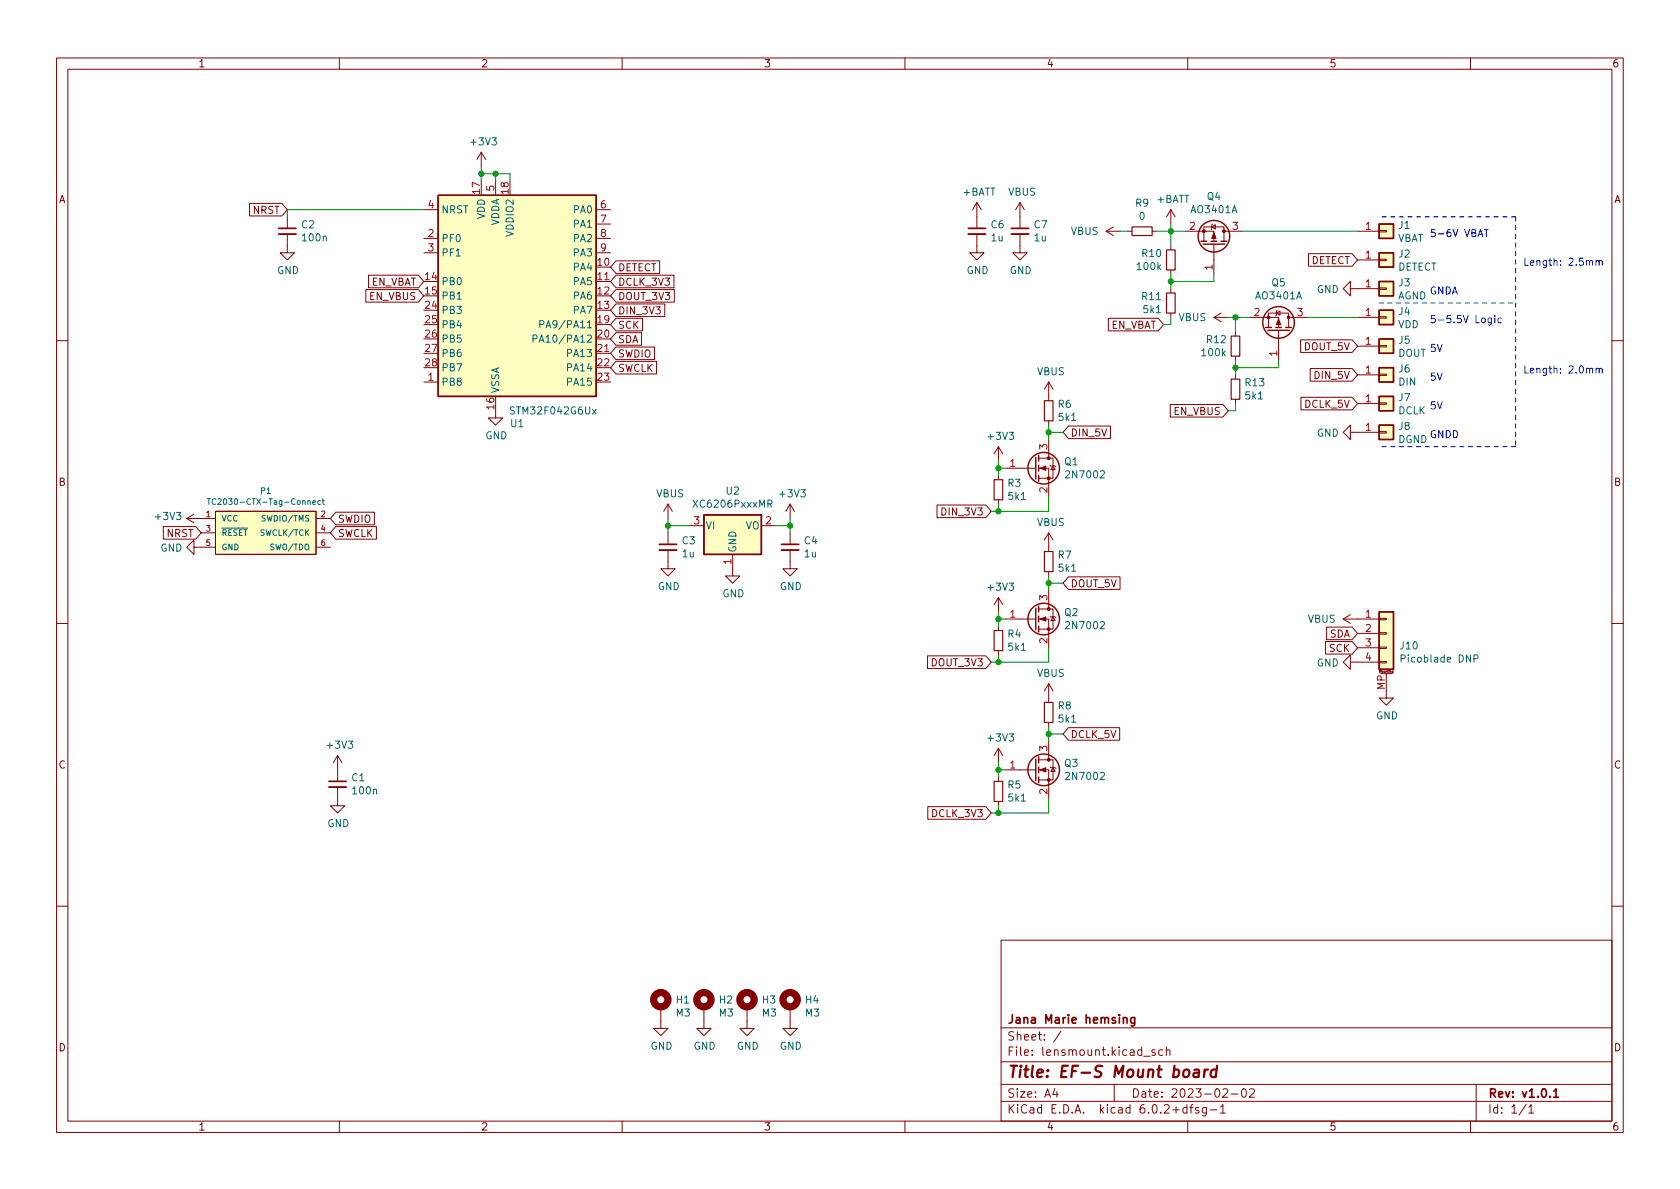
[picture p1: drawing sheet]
<svg xmlns="http://www.w3.org/2000/svg" width="297mm" height="210mm" viewBox="0 0 297 210" stroke-linecap="round" stroke-linejoin="round" font-family="sans-serif">
<g fill="none" stroke="#840000" stroke-width=".18">
<path d="M10 10.2h277v190.1h-277zM12 12.2h273v186.1h-273zM60 10.2v2M110 10.2v2M160 10.2v2M210 10.2v2M260 10.2v2M44.1 36h5.7l1 1.1-1 1.1h-5.7zM50.8 38.3v2.1M74.9 37.1h2.6M85.1 26.9l-.8 1.3M85.1 26.9v2.6"/>
<path d="M85.1 26.9l.8 1.3M87.6 32v2.5M105.4 37.1h2.5M105.4 39.6h2.5M172.7 35.8l-.7 1.3M172.7 35.8v4.6M172.7 35.8l.8 1.3M180.3 35.8v4.6M180.3 35.8l-.7 1.3M180.3 35.8l.8 1.3M207 37.1v2.5M207 37.1l-.8 1.2"/>
<path d="M207 37.1l.8 1.2M214.4 39.6l-.2 .1v.8l-.1 .1M50.8 41.4v3.3h1.3l-1.3 1.3-1.3-1.3h1.3M64.7 51.2h9.3l.9 1.1-.9 1.1h-9.3zM65.2 48.7h8.8l.9 1.1-.9 1.1h-8.8zM74.9 42.2h2.6M74.9 44.7h2.6M105.4 49.8h2.5M105.4 42.2h2.5M105.4 44.7h2.5M108.9 48.7h10.3v2.2h-10.3l-1-1.1zM108.9 51.2h10.3v2.2h-10.3l-1-1.1z"/>
<path d="M108.9 46.1h7.7v2.2h-7.7l-1-1.1zM108.9 53.7h8.6v2.3h-8.6l-1-1.1zM108.9 56.3h4.7v2.2h-4.7l-1-1.1zM108.9 58.8h4.5v2.2h-4.5l-1-1.1zM172.7 41.4v3.3h1.3l-1.3 1.3-1.3-1.3h1.3M180.3 41.4v3.3h1.3l-1.3 1.3-1.2-1.3h1.2M195.6 40.9h2.5M195.6 40.9l1.2 .8M196 56.3h8.8l.9 1.1-.9 1.1h-8.8zM196.8 40.1l-1.2 .8M199.4 40.9h.8M203.7 40.9h.8"/>
<path d="M207 43.4v.8M207 47.7v.8M207 51v.8M207 55.4v.7M209.5 40.9h5.1v1.8M212.9 42.7v-2.6h3.5v2.6M214.2 40.1l.7-.4v.8zM214.6 56.1l1.3 .8M214.6 56.1h2.6M214.6 43.2v5.3M215.9 55.4l-1.3 .7M216.4 40.9h3.3"/>
<path d="M218.4 58.7v.7M221 56.1h5.1v1.8M224.3 57.9v-2.5h3.5v2.5M225.7 55.4l.6-.4v.7zM225.8 54.9l-.1 .1v.7l-.1 .2M226.1 58.4v5.3M227.8 56.1h3.3M231.4 44.9h7.7l.9 1.1-.9 1.1h-7.7zM238.8 51v-1.2l-1.3 1.2 1.3 1.3v-1.3h5M240 56.1h3.8M240 40.9h3.8M240 46h3.8"/>
<path d="M243.8 50.9h1.3v.3h-1.3zM243.8 40.8h1.3v.2h-1.3zM243.8 45.8h1.3v.3h-1.3zM243.8 56h1.3v.3h-1.3zM10 60.2h2M74.9 67.6h2.6M87.6 72.6v1.3h1.3l-1.3 1.3-1.2-1.3h1.2M105.4 62.5h2.5M108.9 63.9h7.2v2.2h-7.2l-1-1.1zM108.9 61.4h6.8v2.2h-6.8l-1-1.1zM176.5 79v2.5M176.5 79l-.7 1.3"/>
<path d="M176.5 79l.8 1.3M185.4 67.6v3.3M185.4 74.4v.8M185.4 77.7v3.3M185.4 67.6l-.7 1.2M185.4 67.6l.8 1.2M188.9 75.3h7.4v2.3h-7.4l-.9-1.2zM206.9 71.5h9.3l1 1.1-1 1.1h-9.3zM218.4 63v.7M218.4 66.3v.8M218.4 70.6v.8M230 60.1h9.1l.9 1.1-.9 1.1h-9.1z"/>
<path d="M230 70.3h9.1l.9 1.1-.9 1.1h-9.1zM231.7 65.2h7.4l.9 1.1-.9 1.1h-7.4zM238.8 76.4v-1.2l-1.3 1.2 1.3 1.3v-1.3h5M240 66.3h3.8M240 71.4h3.8M240 61.2h3.8M243.8 76.3h1.3v.3h-1.3zM243.8 66.2h1.3v.2h-1.3zM243.8 71.2h1.3v.3h-1.3zM243.8 61.1h1.3v.2h-1.3zM285 60.2h2M28.9 93.1h5.7l1 1.1-1 1.1h-5.7z"/>
<path d="M33 91.7l1.3 .8M33 91.7h5.1M34.3 96.8v-1.3l-1.3 1.3 1.3 1.2v-1.2h3.8M34.3 90.9l-1.3 .8M35.6 94.2h2.5M38.1 90.4h17.8v7.6h-17.8zM55.9 91.7h2.5M55.9 94.2h2.5M55.9 96.8h2.5M59.4 93.1h7.2v2.2h-7.2l-1-1.1zM59.4 90.6h6.8v2.2h-6.8l-1-1.1zM118.1 97.3v3.3h1.3l-1.3 1.2-1.3-1.2h1.3"/>
<path d="M118.1 89.1l-.8 1.3M118.1 89.1v2.6M118.1 94.2v2.1M118.1 89.1l.8 1.3M121.9 93h2.6M129.5 98v3.8h1.3l-1.3 1.3-1.2-1.3h1.2M134.6 93h2.6M139.7 97.3v3.3h1.3l-1.3 1.2-1.3-1.2h1.3M139.7 89.1l-.8 1.3M139.7 89.1v2.6M139.7 94.2v2.1M139.7 89.1l.8 1.3"/>
<path d="M165.7 89.3h8.6l1 1.1-1 1.1h-8.6zM176.5 84.1v.7M176.5 88.4v.7M177.8 82.8h5.3M183.6 82.8h1.8v5.1M183.6 81h2.6v3.6h-2.6M185.4 94.2v3.3M185.4 94.2l-.7 1.3M185.4 94.2l.8 1.3M185.7 82.3l.1 .1h.8l.1 .1M186.2 82.4l.4 .7h-.8zM10 110.2h2"/>
<path d="M164 116h10.3l1 1.1-1 1.1h-10.3zM176.5 105.7v2.5M176.5 110.7v.8M176.5 115.1v.7M176.5 105.7l-.7 1.2M176.5 105.7l.8 1.2M177.8 109.5h5.3M183.6 109.5h1.8v5M183.6 107.7h2.6v3.5h-2.6M185.4 101.1v.7M185.4 104.4v3.3M185.7 109l.1 .1h.8l.1 .1"/>
<path d="M186.2 109.1l.4 .6h-.8zM188.9 102h9.1v2.2h-9.1l-.9-1.1zM234.4 113.4h4.7l.9 1.1-.9 1.2h-4.7zM234.6 110.9h4.5l.9 1.1-.9 1.1h-4.5zM237.5 109.5l1.3 .7M237.5 109.5h6.3M238.8 117.1v-1.3l-1.3 1.3 1.3 1.3v-1.3h5M238.8 108.7l-1.3 .8M240 112h3.8M240 114.5h3.8M243.8 117h1.3v.2h-1.3zM243.8 114.4h1.3v.3h-1.3z"/>
<path d="M243.8 111.9h1.3v.2h-1.3zM243.8 109.3h1.3v.3h-1.3zM244.1 119.1h2M245.1 119.1v4.3h1.3l-1.3 1.3-1.3-1.3h1.3M246.3 118.7v.3h-.2M246.3 118.7h-.2l.1 .2h.1M285 110.2h2M59.7 139.2v3.3h1.3l-1.3 1.3-1.3-1.3h1.3M59.7 133.6v4.6M59.7 133.6l-.8 1.3M59.7 133.6l.8 1.3M176.5 132.3l-.7 1.3"/>
<path d="M176.5 132.3v2.6M176.5 137.4v.8M176.5 132.3l.8 1.3M177.8 136.1h5.3M183.6 136.1h1.8v5.1M183.6 134.4h2.6v3.5h-2.6M185.4 120.9v3.3M185.4 127.8v.7M185.4 131.1v3.3M185.4 120.9l-.7 1.3M185.4 120.9l.8 1.3M185.7 135.6l.1 .2h.8l.1 .1"/>
<path d="M186.2 135.8l.4 .6h-.8zM188.9 128.7h9.1v2.2h-9.1l-.9-1.1zM164 142.6h10.3l1 1.2-1 1.1h-10.3zM176.5 141.7v.8M10 160.2h2M116.8 178v3.9h1.3l-1.3 1.2-1.2-1.2h1.2M124.5 178v3.9h1.2l-1.2 1.2-1.3-1.2h1.3M132.1 178v3.9h1.2l-1.2 1.2-1.3-1.2h1.3M139.7 178v3.9h1.3l-1.3 1.2-1.3-1.2h1.3M177 166.3h108v32h-108zM285 160.2h2M60 198.3v2"/>
<path d="M110 198.3v2M160 198.3v2M177 194.8h108M177 191.8h108M177 187.8h108M177 181.8h108M186.5 192.5l-.4 1h1M186.9 193v1M187.6 182.4l-1.3 1.9M197 191.8v3M202.2 186.8h1.2M204.2 185.7l-.3-.1-.3 .2 .1 .3 .5 .1v.4h-.6"/>
<path d="M205.6 185.7l-.5-.1-.2 .3v.4l.1 .3h.6M206.2 185.8l.2-.2 .4 .1 .1 .9M206.2 185.1v1.5M209.9 195.9l-.5-.1-.3 .3v.4l.2 .3h.6M209.9 195.3v1.5M210 198.3v2M210.4 195.8h.5M210.9 195.3l-.3 .2v1.3M211.9 195.9l-.3-.1-.2 .2v.3l.5 .1v.4h-.5M213.3 195.8v1.2l-.3 .3h-.4M213.3 195.9l-.4-.1-.3 .3v.4l.1 .3h.6M214 196.3h1.1"/>
<path d="M215.8 195.8l.4-.5v1.5M215.8 196.8h.8M216.2 192.7l.6-.2 .2 .2 .1 .3-1 1h1M217.7 193.5h1.2M219.7 192.6l.2-.1a.81 .81 0 0 1 .5 .7 .81 .81 0 0 1-.3 .8h-.1a.81 .81 0 0 1-.6-.6 .81 .81 0 0 1 .3-.8zM220.9 192.7l.6-.2 .2 .2 .1 .3-.9 1h.9M260 198.3v2M261 191.8v6.5M269.9 195.3l-1.3 1.9M270.3 195.8l.4-.5v1.5M270.3 196.8h.9"/>
</g>
<path d="M49.3 40.4h3M171.2 40.4h3M178.8 40.4h3.1M116.6 96.3h3M138.2 96.3h3M58.2 138.2h3M198.6 179.9v1M200.6 179.9v1.2l-.3 .3h-.3M198.6 180.1l.2-.2 .4 .1 .1 .9M200.6 180l-.4-.1-.3 .3v.4l.2 .3h.5M274.7 193l.4-.5v1.5M274.7 194h.9" fill="none" stroke="#840000" stroke-width=".3"/>
<path d="M211.2 189.2l.2-.1 .6 .1-.1 1.3M212 189.6l-.7 .1a.4 .4 0 0 0-.3 .3 .4 .4 0 0 0 .2 .5l.7-.1M213 189.1l-.2 1.4M213.6 189.1l-.4 .1-.2 .3M215.1 189.2a.66 .66 0 0 0-1 .3l-.1 .6 .2 .3 .2 .1 .6-.1M215.2 188.5l-.3 2" fill="none" stroke="#840000" stroke-width=".4"/>
<path d="M49.3 41.4h3M171.2 41.4h3M178.8 41.4h3.1M116.6 97.3h3M138.2 97.3h3M58.2 139.2h3" fill="none" stroke="#840000" stroke-width=".33"/>
<path d="M200.2 40.1h3.5v1.6h-3.5zM206.2 51.8h1.6v3.6h-1.6zM206.2 44.2h1.6v3.5h-1.6zM217.7 59.4h1.5v3.6h-1.5zM184.7 70.9h1.5v3.5h-1.5zM217.7 67.1h1.5v3.5h-1.5zM175.8 84.8h1.5v3.6h-1.5zM184.7 97.5h1.5v3.6h-1.5zM175.8 111.5h1.5v3.6h-1.5zM175.8 138.2h1.5v3.5h-1.5zM184.7 124.2h1.5v3.6h-1.5z" fill="none" stroke="#840000" stroke-width=".2"/>
<g fill="#ffffc2" stroke="#ffffc2" stroke-width=".18">
<path d="M77.5 34.5h27.9v35.6h-27.9z"/>
<path d="M38.1 90.4h17.8v7.6h-17.8z"/>
<path d="M243.8 75.2h2.6v2.5h-2.6z"/>
<path d="M243.8 65h2.6v2.6h-2.6z"/>
<path d="M243.8 70.1h2.6v2.5h-2.6z"/>
<path d="M243.8 49.8h2.6v2.5h-2.6z"/>
<path d="M243.8 39.6h2.6v2.6h-2.6z"/>
<path d="M243.8 44.7h2.6v2.5h-2.6z"/>
<path d="M243.8 54.9h2.6v2.5h-2.6z"/>
<path d="M243.8 59.9h2.6v2.6h-2.6z"/>
<path d="M124.5 91.1h10.1v6.9h-10.1z"/>
<path d="M243.8 108.2h2.6v10.2h-2.6z"/>
</g>
<g fill="none" stroke="#840000" stroke-width=".25">
<path d="M77.5 34.5h27.9v35.6h-27.9zM243.8 39.6h2.6v2.6h-2.6zM212.3 42.7h1.1M212.7 43.2h3.8M214.1 42.7h1M215.9 42.7h1M223.8 57.9h1M224.2 58.4h3.8M225.6 57.9h1M227.3 57.9h1M243.8 49.8h2.6v2.5h-2.6zM243.8 44.7h2.6v2.5h-2.6z"/>
<path d="M243.8 54.9h2.6v2.5h-2.6zM243.8 59.9h2.6v2.6h-2.6zM243.8 75.2h2.6v2.5h-2.6zM243.8 65h2.6v2.6h-2.6zM243.8 70.1h2.6v2.5h-2.6zM124.5 91.1h10.1v6.9h-10.1zM183.1 80.9v3.8M183.6 80.5v1M183.6 82.3v1M183.6 84.1v1M183.1 107.6v3.8M183.6 107.2v1"/>
<path d="M183.6 109v1M183.6 110.7v1.1M243.8 108.2h2.6v10.2h-2.6zM183.1 134.2v3.8M183.6 133.9v1M183.6 135.6v1M183.6 137.4v1"/>
<circle cx="214.6" cy="41.8" r="2.79"/>
<circle cx="226.1" cy="57" r="2.79"/>
<circle cx="184.5" cy="82.8" r="2.79"/>
<circle cx="184.5" cy="109.5" r="2.79"/>
<circle cx="184.5" cy="136.1" r="2.79"/>
</g>
<g fill="none" stroke="#006464" stroke-width=".18">
<path d="M94.2 59.9l.6-.1 .2-.1-.1-.3-.7-.2v1.3M95.5 57.4l.6-.1 .1-.2-.1-.3-.6-.1v1.3M36.6 88.2h.6M36.9 88.2v1M38.1 88.3a.45 .45 0 0 0-.6 .4 .45 .45 0 0 0 .6 .4M55.3 88.9l.5-.1-.1-.2-.2-.1-.2 .2 .1 .5h.3M56.7 88.6l-.3-.1-.2 .2 .1 .5h.4M57 88.5h.3M57.1 88.2v.9l.2 .1M135.8 89.1l.6-.1 .1-.1-.1-.4-.6-.1v1.3M136.1 89.1l.4 .6M247.7 116.5l.6-.1 .2-.2-.1-.3-.7-.1v1.3"/>
<path d="M260.6 116.5l.6-.1 .1-.2v-.3l-.7-.1v1.3"/>
</g>
<g fill="#840000" stroke="#840000" stroke-width=".18">
<path d="M226.1 56.4l.3 1h-.7z"/>
<path d="M183.9 136.1l1-.3v.7z"/>
<path d="M214.6 41.1l.4 1.1h-.8z"/>
<path d="M183.9 82.8l1-.4v.8z"/>
<path d="M183.9 109.5l1-.4v.7z"/>
<circle cx="224.3" cy="56.1" r=".25"/>
<circle cx="227.8" cy="56.1" r=".25"/>
<circle cx="185.4" cy="137.9" r=".25"/>
<circle cx="185.4" cy="134.4" r=".25"/>
<circle cx="212.9" cy="40.9" r=".25"/>
<circle cx="216.4" cy="40.9" r=".25"/>
<circle cx="185.4" cy="84.6" r=".25"/>
<circle cx="185.4" cy="81" r=".25"/>
<circle cx="185.4" cy="111.2" r=".25"/>
<circle cx="185.4" cy="107.7" r=".25"/>
</g>
<g fill="none" stroke="#840000" stroke-width="1.3">
<circle cx="116.8" cy="176.8" r="1.27"/>
<circle cx="124.5" cy="176.8" r="1.27"/>
<circle cx="132.1" cy="176.8" r="1.27"/>
<circle cx="139.7" cy="176.8" r="1.27"/>
</g>
<g fill="none" stroke="#0000c2" stroke-width=".18">
<path d="M261.3 41.8l.5-1.2 .4 1.2M262.4 40.6h.7M262.8 40.6v1.2M263.7 56.2v1.1l-.3 .2-.3-.1M263.7 56.3l-.4-.1-.2 .3 .1 .5h.5M264.3 55.8v.1M264.3 56.2v.9M265.4 56.3l-.3-.1-.3 .3 .2 .5h.4M281 46.3l.2-.2h.3l.1 .8M282.2 46.2l.2-.1h.3v.8M282.2 46.1v.8M282.7 46.3l.2-.2h.3l.1 .8"/>
<path d="M281 65.3l.2-.2 .3 .1 .1 .8M282.2 65.2l.2-.1 .3 .1v.8M282.2 65.1v.9M282.7 65.3l.2-.2 .3 .1 .1 .8"/>
</g>
<path d="M268 38.3h-24.2M268 38.3v40.7M243.8 53.6h24.2M268 79h-24.2" fill="none" stroke="#0000c2" stroke-width=".18" stroke-dasharray=".8 .8"/>
<g fill="none" stroke="#009600" stroke-width=".18">
<path d="M74.9 37.1h-24.1v1.2M85.1 30.7h5.1v1.3M85.1 29.5v2.5M87.6 30.7v1.3M207 39.6v3.8M198.1 40.9h1.3M204.5 40.9h5M207 48.5v2.5M207 56.1v1.3h-1.3M214.6 48.5v1.3h-7.6M217.2 56.1h3.8M218.4 56.1v2.6"/>
<path d="M219.7 40.9h20.3M231.1 56.1h8.9M185.4 75.2v2.5M185.4 76.4h2.6M218.4 63.7v2.6M218.4 71.4v1.2h-1.2M226.1 63.7v1.3h-7.7M118.1 91.7v2.5M118.1 93h3.8M137.2 93h2.5M139.7 91.7v2.5M176.5 81.5v2.6"/>
<path d="M176.5 89.1v1.3M176.5 82.8h1.3M185.4 87.9v2.5h-10.1M176.5 108.2v2.5M176.5 115.8v1.3M176.5 109.5h1.3M185.4 114.5v2.6h-10.1M185.4 101.8v2.6M185.4 103.1h2.6M176.5 134.9v2.5M176.5 136.1h1.3M185.4 128.5v2.6"/>
<path d="M185.4 129.8h2.6M176.5 142.5v1.3M185.4 141.2v2.6h-10.1"/>
</g>
<g fill="#009600" stroke="#009600" stroke-width=".18">
<circle cx="185.4" cy="76.4" r=".46"/>
<circle cx="176.5" cy="109.5" r=".46"/>
<circle cx="176.5" cy="82.8" r=".46"/>
<circle cx="139.7" cy="93" r=".46"/>
<circle cx="176.5" cy="90.4" r=".46"/>
<circle cx="118.1" cy="93" r=".46"/>
<circle cx="176.5" cy="136.1" r=".46"/>
<circle cx="185.4" cy="129.8" r=".46"/>
<circle cx="176.5" cy="143.8" r=".46"/>
<circle cx="176.5" cy="117.1" r=".46"/>
<circle cx="218.4" cy="56.1" r=".46"/>
<circle cx="218.4" cy="65" r=".46"/>
<circle cx="207" cy="49.8" r=".46"/>
<circle cx="207" cy="40.9" r=".46"/>
<circle cx="85.1" cy="30.7" r=".46"/>
<circle cx="87.6" cy="30.7" r=".46"/>
<circle cx="185.4" cy="103.1" r=".46"/>
</g>
<text font-size="2.8" fill="#840000" x="178" y="190.6">Title: EF-S Mount board</text>
<g font-size="2.1" fill="#840000">
<text x="178" y="184">Sheet: /</text>
<text x="178" y="181">Jana Marie hemsing</text>
<text x="178" y="186.7">File: lensmount.kicad_sch</text>
<text x="178" y="196.9">KiCad E.D.A. kicad 6.0.2+dfsg-1</text>
<text x="178" y="194.1">Size: A4</text>
<text x="200" y="194.1">Date: 2023-02-02</text>
<text x="263" y="194.1">Rev: v1.0.1</text>
<text x="263" y="196.9">Id: 1/1</text>
</g>
<g font-size="1.8" fill="#840000">
<text x="35" y="11.9">1</text>
<text x="85" y="11.9">2</text>
<text x="135" y="11.9">3</text>
<text x="185" y="11.9">4</text>
<text x="235" y="11.9">5</text>
<text x="285" y="11.9">6</text>
<text x="10.3" y="35.9">A</text>
<text x="285.3" y="35.9">A</text>
<text x="44.7" y="37.8">NRST</text>
<text x="109.2" y="48">DETECT</text>
<text x="231.7" y="46.7">DETECT</text>
<text x="65.3" y="53">EN_VBUS</text>
<text x="65.4" y="50.5">EN_VBAT</text>
<text x="109.2" y="50.5">DCLK_3V3</text>
<text x="109.2" y="53">DOUT_3V3</text>
<text x="109.2" y="55.6">DIN_3V3</text>
<text x="109.2" y="58.1">SCK</text>
<text x="196.2" y="58.1">EN_VBAT</text>
<text x="109.2" y="65.7">SWCLK</text>
<text x="109.2" y="63.2">SWDIO</text>
<text x="109.2" y="60.7">SDA</text>
<text x="230.6" y="61.9">DOUT_5V</text>
<text x="232.6" y="67">DIN_5V</text>
<text x="189.2" y="77.2">DIN_5V</text>
<text x="207.5" y="73.4">EN_VBUS</text>
<text x="230.7" y="72.1">DCLK_5V</text>
<text x="10.3" y="85.9">B</text>
<text x="285.3" y="85.9">B</text>
<text x="29.5" y="95">NRST</text>
<text x="59.7" y="95">SWCLK</text>
<text x="59.7" y="92.4">SWDIO</text>
<text x="166.8" y="91.1">DIN_3V3</text>
<text x="189.2" y="103.8">DOUT_5V</text>
<text x="235" y="112.7">SDA</text>
<text x="164.8" y="117.8">DOUT_3V3</text>
<text x="235" y="115.3">SCK</text>
<text x="189.2" y="130.5">DCLK_5V</text>
<text x="10.3" y="135.9">C</text>
<text x="285.3" y="135.9">C</text>
<text x="164.9" y="144.5">DCLK_3V3</text>
<text x="10.3" y="185.9">D</text>
<text x="285.3" y="185.9">D</text>
<text x="35" y="199.9">1</text>
<text x="85" y="199.9">2</text>
<text x="135" y="199.9">3</text>
<text x="185" y="199.9">4</text>
<text x="235" y="199.9">5</text>
<text x="285" y="199.9">6</text>
</g>
<g font-size="1.8" fill="#006464">
<text x="83.4" y="25.7">+3V3</text>
<text x="170.2" y="34.6">+BATT</text>
<text x="178.3" y="34.6">VBUS</text>
<text x="204.5" y="35.9">+BATT</text>
<text x="213.5" y="35.4">Q4</text>
<text x="53.3" y="40.4">C2</text>
<text x="78" y="37.7">NRST</text>
<text x="85.7" y="38.8" transform="rotate(-90 85.7 38.8)">VDD</text>
<text x="88.3" y="40.1" transform="rotate(-90 88.3 40.1)">VDDA</text>
<text x="90.8" y="41.6" transform="rotate(-90 90.8 41.6)">VDDIO2</text>
<text x="101.5" y="37.7">PA0</text>
<text x="101.5" y="40.3">PA1</text>
<text x="175.2" y="40.4">C6</text>
<text x="182.9" y="40.4">C7</text>
<text x="189.3" y="41.5">VBUS</text>
<text x="200.8" y="36.5">R9</text>
<text x="201.4" y="38.9">0</text>
<text x="210.7" y="37.7">AO3401A</text>
<text x="247.3" y="40.5">J1</text>
<text x="53.6" y="42.7">100n</text>
<text x="78" y="42.8">PF0</text>
<text x="78" y="45.3">PF1</text>
<text x="101.5" y="47.9">PA4</text>
<text x="101.5" y="42.8">PA2</text>
<text x="101.5" y="45.3">PA3</text>
<text x="175.3" y="42.7">1u</text>
<text x="182.9" y="42.7">1u</text>
<text x="201.2" y="47.7">100k</text>
<text x="202" y="45.4">R10</text>
<text x="247" y="42.8">VBAT</text>
<text x="247.1" y="47.8">DETECT</text>
<text x="247.3" y="45.5">J2</text>
<text x="49" y="48.5">GND</text>
<text x="78" y="50.4">PB0</text>
<text x="78" y="53">PB1</text>
<text x="101.5" y="50.4">PA5</text>
<text x="101.5" y="53">PA6</text>
<text x="170.9" y="48.5">GND</text>
<text x="178.5" y="48.5">GND</text>
<text x="202" y="53.1">R11</text>
<text x="222.1" y="52.9">AO3401A</text>
<text x="224.9" y="50.6">Q5</text>
<text x="232.8" y="51.8">GND</text>
<text x="247.1" y="52.9">AGND</text>
<text x="247.3" y="50.6">J3</text>
<text x="78" y="55.5">PB3</text>
<text x="78" y="58">PB4</text>
<text x="96.5" y="58">PA9/PA11</text>
<text x="101.5" y="55.5">PA7</text>
<text x="202.2" y="55.4">5k1</text>
<text x="208.4" y="56.8">VBUS</text>
<text x="247.2" y="58">VDD</text>
<text x="247.3" y="55.7">J4</text>
<text x="78" y="60.6">PB5</text>
<text x="78" y="63.1">PB6</text>
<text x="78" y="65.7">PB7</text>
<text x="95.6" y="60.6">PA10/PA12</text>
<text x="100.5" y="63.1">PA13</text>
<text x="100.5" y="65.7">PA14</text>
<text x="212.6" y="63">100k</text>
<text x="213.4" y="60.7">R12</text>
<text x="247.2" y="63.1">DOUT</text>
<text x="247.3" y="65.9">J6</text>
<text x="247.3" y="60.8">J5</text>
<text x="78" y="68.2">PB8</text>
<text x="88.3" y="69.6" transform="rotate(-90 88.3 69.6)">VSSA</text>
<text x="100.5" y="68.2">PA15</text>
<text x="183.3" y="66.3">VBUS</text>
<text x="220.2" y="68.3">R13</text>
<text x="220.3" y="70.6">5k1</text>
<text x="247.3" y="68.2">DIN</text>
<text x="247.3" y="70.9">J7</text>
<text x="85.8" y="77.7">GND</text>
<text x="90.3" y="75.5">U1</text>
<text x="90.6" y="73.3">STM32F042G6Ux</text>
<text x="174.8" y="77.8">+3V3</text>
<text x="187.1" y="72.1">R6</text>
<text x="187.2" y="74.4">5k1</text>
<text x="232.8" y="77.2">GND</text>
<text x="247.2" y="73.2">DCLK</text>
<text x="247.3" y="76">J8</text>
<text x="188.2" y="82.3">Q1</text>
<text x="247.2" y="78.3">DGND</text>
<text x="116" y="87.9">VBUS</text>
<text x="122.9" y="89.8">XC6206PxxxMR</text>
<text x="128.4" y="87.4">U2</text>
<text x="138" y="87.9">+3V3</text>
<text x="178.2" y="86.1">R3</text>
<text x="178.4" y="88.4">5k1</text>
<text x="188.7" y="84.6">2N7002</text>
<text x="27.6" y="91.9">+3V3</text>
<text x="124.7" y="93.6">VI</text>
<text x="131.8" y="93.6">VO</text>
<text x="183.3" y="93">VBUS</text>
<text x="28.3" y="97.5">GND</text>
<text x="120.6" y="96.2">C3</text>
<text x="120.7" y="98.5">1u</text>
<text x="130.2" y="97.8" transform="rotate(-90 130.2 97.8)">GND</text>
<text x="142.2" y="96.2">C4</text>
<text x="142.3" y="98.5">1u</text>
<text x="187.1" y="98.8">R7</text>
<text x="187.2" y="101.1">5k1</text>
<text x="116.3" y="104.3">GND</text>
<text x="127.7" y="105.6">GND</text>
<text x="137.9" y="104.3">GND</text>
<text x="174.8" y="104.4">+3V3</text>
<text x="178.2" y="112.7">R4</text>
<text x="188.2" y="108.9">Q2</text>
<text x="188.7" y="111.2">2N7002</text>
<text x="231.2" y="110.1">VBUS</text>
<text x="178.4" y="115.1">5k1</text>
<text x="183.3" y="119.7">VBUS</text>
<text x="232.8" y="117.9">GND</text>
<text x="247.6" y="114.8">J10</text>
<text x="248.2" y="117.1">Picoblade DNP</text>
<text x="187.1" y="125.4">R8</text>
<text x="174.8" y="131.1">+3V3</text>
<text x="187.2" y="127.8">5k1</text>
<text x="243.3" y="127.2">GND</text>
<text x="58" y="132.4">+3V3</text>
<text x="188.2" y="135.6">Q3</text>
<text x="188.7" y="137.9">2N7002</text>
<text x="62.2" y="138.1">C1</text>
<text x="62.5" y="140.5">100n</text>
<text x="178.2" y="139.4">R5</text>
<text x="178.4" y="141.7">5k1</text>
<text x="57.9" y="146.2">GND</text>
<text x="119.6" y="179.8">M3</text>
<text x="119.6" y="177.4">H1</text>
<text x="127.2" y="179.8">M3</text>
<text x="127.2" y="177.4">H2</text>
<text x="134.8" y="179.8">M3</text>
<text x="134.8" y="177.4">H3</text>
<text x="142.4" y="179.8">M3</text>
<text x="142.5" y="177.4">H4</text>
<text x="115" y="185.6">GND</text>
<text x="122.6" y="185.6">GND</text>
<text x="130.2" y="185.6">GND</text>
<text x="137.9" y="185.6">GND</text>
</g>
<g font-size="1.8" fill="#a90000">
<text x="84.8" y="34.3" transform="rotate(-90 84.8 34.3)">17</text>
<text x="87.4" y="33.8" transform="rotate(-90 87.4 33.8)">5</text>
<text x="89.9" y="34.3" transform="rotate(-90 89.9 34.3)">18</text>
<text x="75.7" y="41.9">2</text>
<text x="75.7" y="36.8">4</text>
<text x="106.2" y="36.8">6</text>
<text x="106.2" y="39.4">7</text>
<text x="106.2" y="41.9">8</text>
<text x="210.3" y="40.6">2</text>
<text x="217.9" y="40.6">3</text>
<text x="241.4" y="40.6">1</text>
<text x="75.7" y="44.4">3</text>
<text x="105.7" y="47">10</text>
<text x="106.2" y="44.4">9</text>
<text x="214.4" y="47.7" transform="rotate(-90 214.4 47.7)">1</text>
<text x="241.4" y="45.7">1</text>
<text x="75.2" y="49.5">14</text>
<text x="75.2" y="52.1">15</text>
<text x="105.7" y="49.5">11</text>
<text x="105.7" y="52.1">12</text>
<text x="241.4" y="50.8">1</text>
<text x="75.2" y="54.6">24</text>
<text x="75.2" y="57.1">25</text>
<text x="75.2" y="59.7">26</text>
<text x="105.7" y="54.6">13</text>
<text x="105.7" y="57.1">19</text>
<text x="105.7" y="59.7">20</text>
<text x="221.8" y="55.9">2</text>
<text x="229.4" y="55.9">3</text>
<text x="241.4" y="55.9">1</text>
<text x="75.2" y="62.2">27</text>
<text x="75.2" y="64.8">28</text>
<text x="105.7" y="62.2">21</text>
<text x="105.7" y="64.8">22</text>
<text x="225.8" y="63" transform="rotate(-90 225.8 63)">1</text>
<text x="241.4" y="61">1</text>
<text x="75.7" y="67.3">1</text>
<text x="105.7" y="67.3">23</text>
<text x="241.4" y="66">1</text>
<text x="241.4" y="71.1">1</text>
<text x="87.4" y="72.4" transform="rotate(-90 87.4 72.4)">16</text>
<text x="241.4" y="76.2">1</text>
<text x="178.6" y="82.5">1</text>
<text x="185.2" y="79.5" transform="rotate(-90 185.2 79.5)">3</text>
<text x="185.2" y="87.1" transform="rotate(-90 185.2 87.1)">2</text>
<text x="122.7" y="92.7">3</text>
<text x="135.4" y="92.7">2</text>
<text x="129.3" y="99.8" transform="rotate(-90 129.3 99.8)">1</text>
<text x="185.2" y="106.2" transform="rotate(-90 185.2 106.2)">3</text>
<text x="178.6" y="109.2">1</text>
<text x="185.2" y="113.8" transform="rotate(-90 185.2 113.8)">2</text>
<text x="241.4" y="109.2">1</text>
<text x="241.4" y="111.8">2</text>
<text x="241.4" y="114.3">3</text>
<text x="241.4" y="116.8">4</text>
<text x="244.9" y="122" transform="rotate(-90 244.9 122)">MP</text>
<text x="178.6" y="135.9">1</text>
<text x="185.2" y="132.8" transform="rotate(-90 185.2 132.8)">3</text>
<text x="185.2" y="140.4" transform="rotate(-90 185.2 140.4)">2</text>
</g>
<g font-size="1.8" fill="#0000c2">
<text x="252.7" y="41.9">5-6V VBAT</text>
<text x="269.2" y="47">Length: 2.5mm</text>
<text x="252.7" y="52.1">GNDA</text>
<text x="252.7" y="57.1">5-5.5V Logic</text>
<text x="252.7" y="62.2">5V</text>
<text x="252.7" y="67.3">5V</text>
<text x="269.2" y="66">Length: 2.0mm</text>
<text x="252.7" y="77.5">GNDD</text>
<text x="252.7" y="72.4">5V</text>
</g>
<g font-size="1.4" fill="#006464">
<text x="38.3" y="89.2">TC2030-CTX-Tag-Connect</text>
<text x="46.1" y="87.3">P1</text>
<text x="39.1" y="92.2">VCC</text>
<text x="39.1" y="94.7">~{RESET} SWCLK/TCK</text>
<text x="46.7" y="92.2">SWDIO/TMS</text>
<text x="39.1" y="97.3">GND</text>
<text x="48.1" y="97.3">SWO/TDO</text>
</g>
<g font-size="1.4" fill="#a90000">
<text x="36.4" y="91.4">1</text>
<text x="36.4" y="94">3</text>
<text x="56.8" y="91.4">2</text>
<text x="56.8" y="94">4</text>
<text x="36.4" y="96.5">5</text>
<text x="56.8" y="96.5">6</text>
</g>
<text font-size=".5" fill="#840000" x="243.9" y="118.9">Mounting</text>
</svg>
